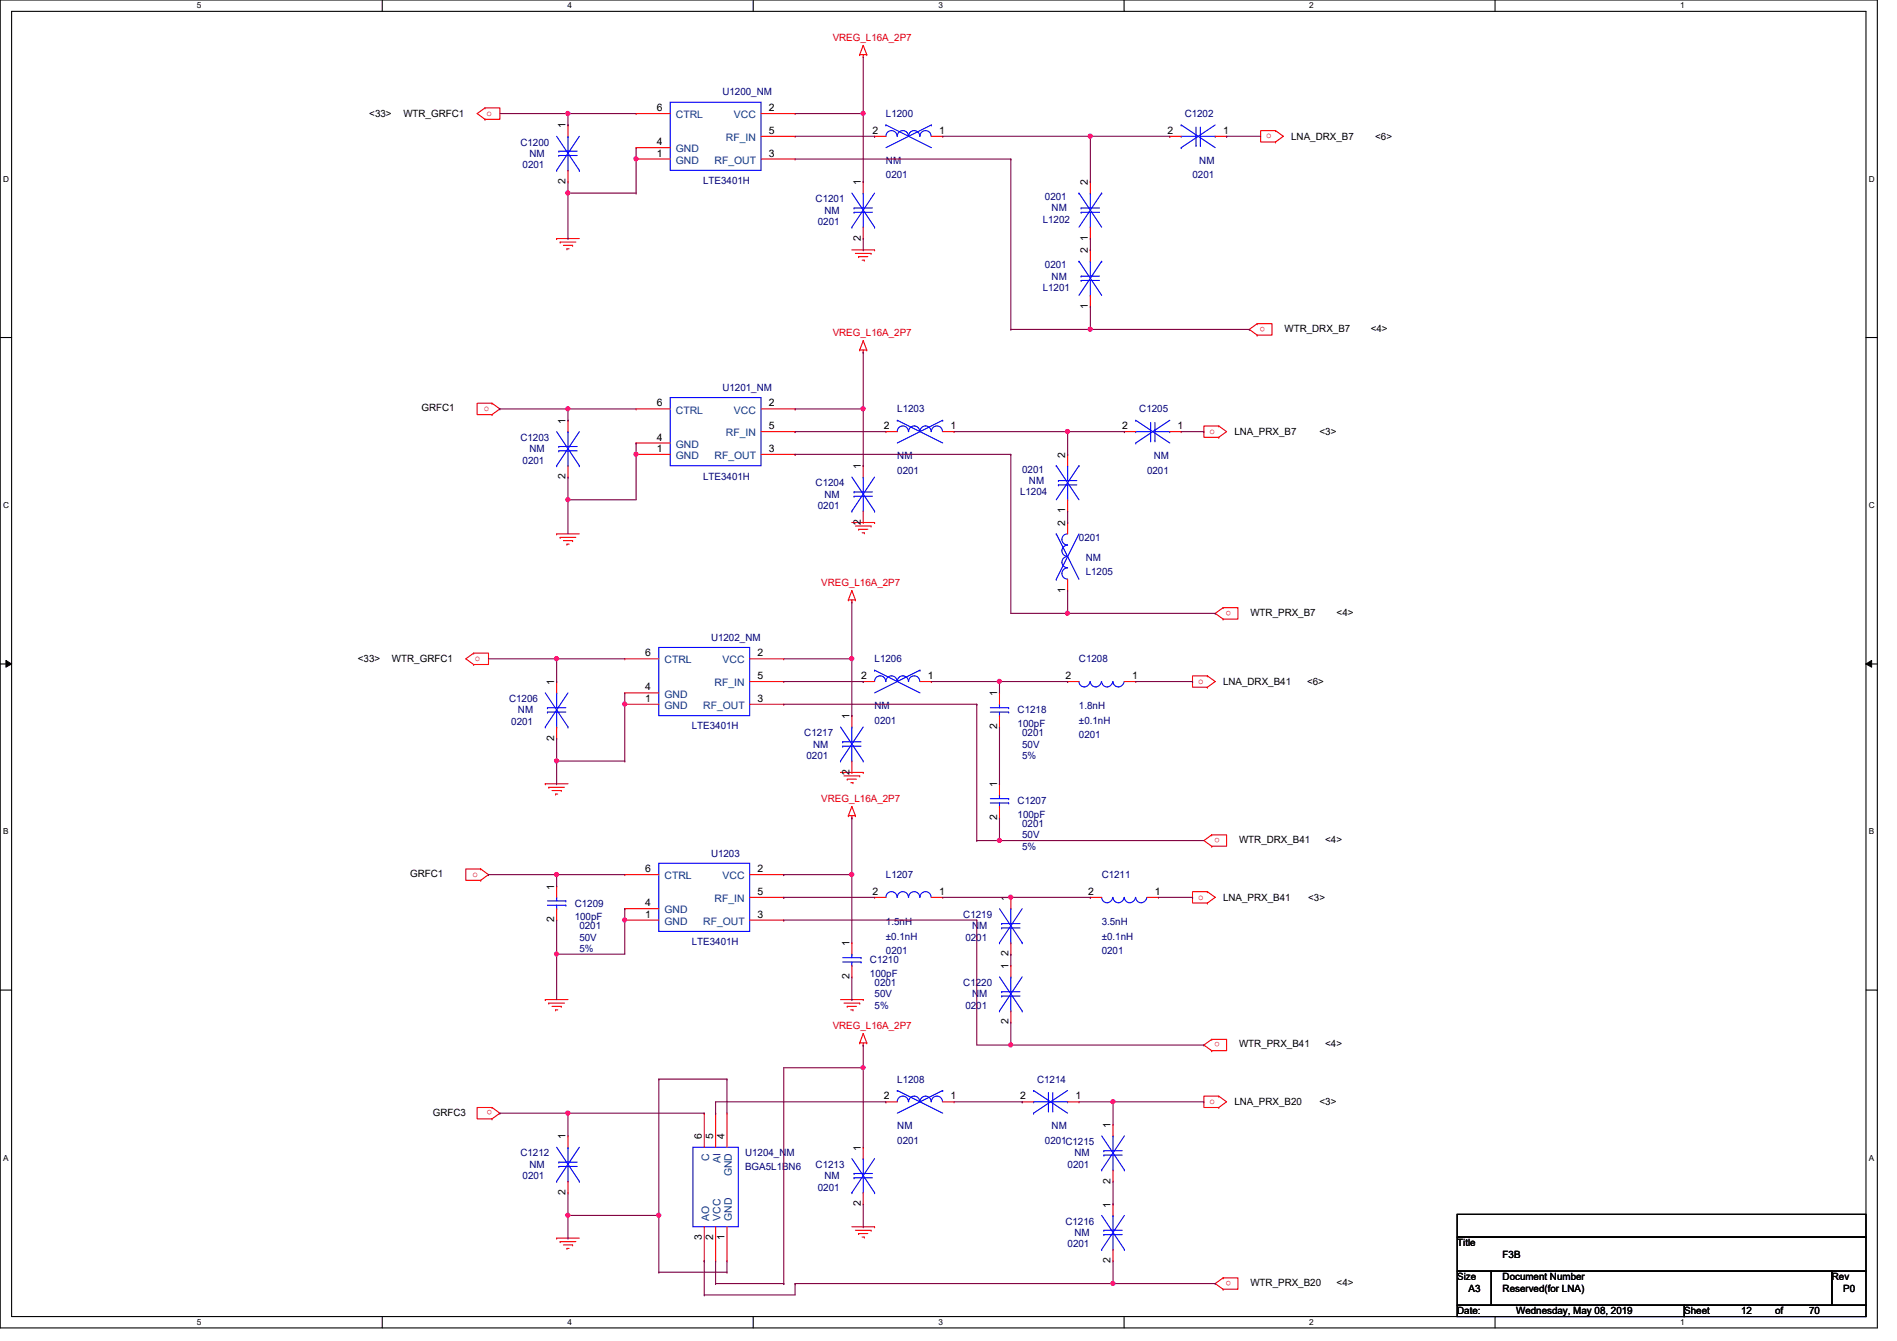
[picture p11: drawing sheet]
<svg xmlns="http://www.w3.org/2000/svg" width="297mm" height="210mm" viewBox="0 0 297 210" stroke-linecap="round" stroke-linejoin="round" font-family="sans-serif">
<path d="M0 0h294v207.9h-294zM1.8 1.8h290.4v204.3h-290.4z" fill="none" stroke="#000" stroke-width=".17"/>
<g fill="#fff">
<path d="M30.8 .2h.7v1.4h-.7z"/>
<path d="M30.8 206.2h.7v1.4h-.7z"/>
</g>
<path d="M59.9 0v1.8M59.9 206.1v1.8" fill="none" stroke="#000" stroke-width=".17"/>
<g fill="#fff">
<path d="M88.9 .2h.6v1.4h-.6z"/>
<path d="M88.9 206.2h.6v1.4h-.6z"/>
</g>
<path d="M117.9 0v1.8M117.9 206.1v1.8" fill="none" stroke="#000" stroke-width=".17"/>
<g fill="#fff">
<path d="M146.9 .2h.7v1.4h-.7z"/>
<path d="M146.9 206.2h.7v1.4h-.7z"/>
</g>
<path d="M176 0v1.8M176 206.1v1.8" fill="none" stroke="#000" stroke-width=".17"/>
<g fill="#fff">
<path d="M205 .2h.7v1.4h-.7z"/>
<path d="M205 206.2h.7v1.4h-.7z"/>
</g>
<path d="M234.1 0v1.8M234.1 206.1v1.8" fill="none" stroke="#000" stroke-width=".17"/>
<g fill="#fff">
<path d="M263.1 .2h.7v1.4h-.7z"/>
<path d="M263.1 206.2h.7v1.4h-.7z"/>
<path d="M.5 27.3h.9v1.4h-.9z"/>
<path d="M292.6 27.3h.9v1.4h-.9z"/>
<path d="M.5 78.4h.9v1.4h-.9z"/>
<path d="M292.6 78.4h.9v1.4h-.9z"/>
</g>
<path d="M0 52.8h1.8M292.2 52.8h1.8" fill="none" stroke="#000" stroke-width=".17"/>
<g fill="#fff">
<path d="M.5 129.5h.8v1.4h-.8z"/>
<path d="M292.6 129.5h.9v1.4h-.9z"/>
</g>
<path d="M0 103.9h1.8M292.2 103.9h1.8" fill="none" stroke="#000" stroke-width=".17"/>
<path d="M.9 103.4l.9 .5-.9 .5zM292.2 103.9l.9-.5v1z" fill="#000"/>
<path d="M.9 103.4l.9 .5-.9 .5zM292.2 103.9l.9-.5v1z" fill="none" stroke="#000" stroke-width=".16"/>
<g fill="#fff">
<path d="M.5 180.5h.8v1.4h-.8z"/>
<path d="M292.6 180.5h.9v1.4h-.9z"/>
</g>
<path d="M0 155h1.8M292.2 155h1.8M228.2 190.1h64v3.5h-64zM228.2 193.6h64v5.4h-64zM228.2 199h5.3v5.3h-5.3zM233.5 199h53.3v5.3h-53.3zM286.8 199h5.4v5.3h-5.4zM228.2 204.3h35.5v1.8h-35.5zM263.7 204.3h28.5v1.8h-28.5z" fill="none" stroke="#000" stroke-width=".17"/>
<g fill="none" stroke="#f00" stroke-width=".17">
<path d="M75.9 16.9h.1M75.9 18.7h.1M75.9 16.9h2.4v1.8h-2.4M75.9 16.9l-1.2 .9 1.2 .9M88.9 19.6h.1M88.9 19.6v1.7M99.6 17.8h.1M99.6 17.8h5.3M119.2 17.8h5.3M124.5 17.8h.1M134.6 8.6h.1M134.6 8.6h1.1"/>
<path d="M135.2 8.9h.1M135.2 7.1h.1M135.2 8.6v.3M135.2 7.1l.5 1.5M135.2 7.1l-.6 1.5M135.7 8.6h.1M87.2 37.3h.1M87.2 37.3h3.5M87.7 37.9h.1M87.7 37.9h2.5M88.2 38.4h1.5M88.8 38.9h.1"/>
<path d="M88.8 38.9h.3M88.9 28.4h.1M88.9 26.7v1.7M89.7 38.4h.1M99.6 24.9h.1M99.6 23.1h.1M99.6 24.9h5.3M99.6 23.1h5.3M119.2 21.3h5.3M119.2 24.9h5.3M124.5 24.9h.1M124.5 21.3h.1"/>
<path d="M133.4 39.1h3.5M133.9 39.7h2.5M135.2 28.4h.1M135.2 37.3h.1M135.2 28.4v1.8M135.2 35.6v1.7M136.4 39.7h.1M136.9 39.1h.1M136.9 21.3h.1M136.9 21.3h1.8M145.8 21.3h1.8M147.6 21.3h.1"/>
<path d="M170.7 37.3h.1M170.7 28.4h.1M170.7 39.1h.1M170.7 28.4v1.8M170.7 35.6v1.7M170.7 39.1v1.8M183.2 21.3h.1M183.2 21.3h1.8M190.3 21.3h1.8M192.1 21.3h.1M199.7 20.4h.1M199.7 22.2h.1"/>
<path d="M199.7 20.4h-2.3v1.8h2.3M199.7 20.4l1.3 .9-1.3 .9M134.4 40.2h.1M134.4 40.2h1.5M134.6 54.8h.1M134.6 54.8h1.1M135 40.7h.3M135.2 55.1h.1M135.2 53.3h.1M135.2 54.8v.3M135.2 53.3l.5 1.5M135.2 53.3l-.6 1.5"/>
<path d="M135.3 40.7h.1M135.7 54.8h.1M170.7 48h.1M170.7 46.2v1.8M196.8 52.5h.1M196.8 50.7h.1M196.8 50.7h2.4v1.8h-2.4M196.8 50.7l-1.2 .9 1.2 .9M77 63.1h.1M77 64.9h.1M77 63.1h-2.3v1.8h2.3M77 63.1l1.3 .9-1.3 .9"/>
<path d="M88.9 65.8h.1M88.9 74.7h.1M88.9 65.8v1.8M88.9 72.9v1.8M99.6 71.1h.1M99.6 69.3h.1M99.6 64h.1M99.6 71.1h5.3M99.6 64h5.3M99.6 69.3h5.3M119.2 67.6h5.3M119.2 71.1h5.3"/>
<path d="M119.2 64h5.3M124.5 64h.1M124.5 71.1h.1M124.5 67.6h.1M135.2 72.9h.1M135.2 72.9v1.8M138.7 67.6h.1M138.7 67.6h1.8M147.6 67.6h1.8M149.4 67.6h.1M167.2 71.1h.1M167.2 71.1v1.8"/>
<path d="M167.2 78.2v1.8M176.1 67.6h.1M176.1 67.6h1.7M183.2 67.6h1.8M185 67.6h.1M190.8 66.7h.1M190.8 68.5h.1M190.8 66.7h-2.3v1.8h2.3M190.8 66.7l1.3 .9-1.3 .9M87.2 83.6h.1M87.2 83.6h3.5M87.7 84.1h.1"/>
<path d="M87.7 84.1h2.5M88.2 84.6h1.5M88.8 85.2h.1M88.8 85.2h.3M89.7 84.6h.1M132.8 93.9h.1M132.8 93.9h1.1M133.4 94.2h.1M133.4 92.5h.1M133.4 81.8h3.5M133.4 93.9v.3M133.4 92.5l.5 1.4"/>
<path d="M133.4 92.5l-.6 1.4M133.9 93.9h.1M133.9 82.3h2.5M134.4 82.8h.1M134.4 82.8h1.5M135 83.4h.3M135.2 81.8h.1M135.2 80v1.8M135.3 83.4h.1M136.4 82.3h.1M136.9 81.8h.1M167.2 80h.1"/>
<path d="M167.2 92.5h.1M167.2 81.8h.1M167.2 81.8v1.8M167.2 90.7v1.8M191.5 96.9h.1M191.5 95.1h.1M191.5 95.1h2.3v1.8h-2.3M191.5 95.1l-1.2 .9 1.2 .9M74.2 102.2h.1M74.2 104h.1M74.2 102.2h2.3v1.8h-2.3M74.2 102.2l-1.3 .9 1.3 .9"/>
<path d="M87.2 106.7h.1M87.2 115.6h.1M87.2 106.7v1.8M87.2 113.8v1.8M97.8 110.2h.1M97.8 108.5h.1M97.8 103.1h.1M97.8 110.2h5.4M97.8 103.1h5.4M97.8 108.5h5.4M117.4 106.7h5.3M117.4 110.2h5.3"/>
<path d="M117.4 103.1h5.3M122.7 103.1h.1M122.7 110.2h.1M122.7 106.7h.1M133.4 112h.1M133.4 112v1.8M133.4 119.1v1.8M135.2 106.7h.1M135.2 106.7h1.7M144.1 106.7h1.7M145.8 106.7h.1M156.5 108.5h.1"/>
<path d="M156.5 113.8h.1M156.5 108.5v1.7M156.5 112v1.8M167.2 106.7h.1M167.2 106.7h1.7M176.1 106.7h1.7M177.8 106.7h.1M189.1 105.8h.1M189.1 107.6h.1M189.1 105.8h-2.4v1.8h2.4M189.1 105.8l1.2 .9-1.2 .9M75.3 136h.1"/>
<path d="M75.3 137.8h.1M75.3 136h-2.4v1.8h2.4M75.3 136l1.2 .9-1.2 .9M85.4 122.7h.1M85.4 122.7h3.5M85.9 123.2h.1M85.9 123.2h2.5M86.4 123.7h1.5M87 124.3h.1M87 124.3h.3M87.2 138.7h.1M87.2 138.7v1.8"/>
<path d="M87.9 123.7h.1M97.8 136.9h.1M97.8 136.9h5.4M117.4 136.9h5.3M122.7 136.9h.1M131.6 120.9h3.6M132.2 121.5h2.4M132.7 122h.1M132.7 122h1.4M132.8 127.7h.1M132.8 127.7h1.1M133.2 122.5h.4"/>
<path d="M133.4 128h.1M133.4 126.2h.1M133.4 120.9h.1M133.4 127.7v.3M133.4 126.2l.5 1.5M133.4 126.2l-.6 1.5M133.6 122.5h.1M133.9 127.7h.1M134.6 121.5h.1M135.2 120.9h.1M156.5 122.7h.1M156.5 128h.1"/>
<path d="M156.5 122.7v1.8M156.5 126.2v1.8M189.1 139.6h.1M189.1 139.6h-2.4v1.8h2.4M189.1 139.6l1.2 .9-1.2 .9M189.7 132.5h.1M189.7 130.7h.1M189.7 130.7h2.4v1.8h-2.4M189.7 130.7l-1.2 .9 1.2 .9M85.4 156.5h.1M85.4 156.5h3.5M85.9 157h.1"/>
<path d="M85.9 157h2.5M86.4 157.5h1.5M87 158.1h.1M87 158.1h.3M87.2 144h.1M87.2 142.2v1.8M87.9 157.5h.1M97.8 144h.1M97.8 142.2h.1M97.8 144h5.4M97.8 142.2h5.4M117.4 140.5h5.3"/>
<path d="M117.4 144h5.3M122.7 144h.1M122.7 140.5h.1M131.6 156.5h3.6M132.2 157h2.4M132.7 157.5h.1M132.7 157.5h1.4M133.2 158.1h.4M133.4 147.6h.1M133.4 152.9h.1M133.4 147.6v1.8M133.4 151.1v1.8"/>
<path d="M133.6 158.1h.1M134.6 157h.1M135.2 156.5h.1M136.9 140.5h.1M136.9 140.5h1.8M145.8 140.5h1.8M147.6 140.5h.1M158.3 151.1h.1M158.3 140.5h.1M158.3 149.4h.1M158.3 140.5v1.7M158.3 147.6v1.8"/>
<path d="M158.3 151.1v1.8M158.3 158.2v1.8M170.7 140.5h.1M170.7 140.5h1.8M179.6 140.5h1.8M181.4 140.5h.1M189.1 141.4h.1M77 175.1h.1M77 173.4h.1M77 173.4h-2.3v1.7h2.3M77 173.4l1.3 .8-1.3 .9M88.9 177.8h.1"/>
<path d="M88.9 177.8v1.8M110.3 174.2h.1M110.3 174.2v5.4M112.1 174.2h.1M112.1 174.2v5.4M113.8 174.2h.1M113.8 174.2v5.4M134.6 163.2h.1M134.6 163.2h1.1M135.2 163.6h.1M135.2 161.8h.1M135.2 179.6h.1"/>
<path d="M135.2 163.2v.4M135.2 179.6v1.8M135.2 161.8l.5 1.4M135.2 161.8l-.6 1.4M135.7 163.2h.1M138.7 172.5h.1M138.7 172.5h1.8M147.6 172.5h1.8M149.4 172.5h.1M158.3 160h.1M160.1 172.5h.1M160.1 172.5h1.7"/>
<path d="M167.2 172.5h1.7M168.9 172.5h.1M174.3 176h.1M174.3 176v1.8M189.7 164.5h.1M189.7 162.7h.1M189.7 162.7h2.4v1.8h-2.4M189.7 162.7l-1.2 .9 1.2 .9M190.8 171.6h.1M190.8 173.4h.1M190.8 171.6h-2.3v1.8h2.3M190.8 171.6l1.3 .9-1.3 .9"/>
<path d="M87.2 193.8h.1M87.2 193.8h3.5M87.7 194.4h.1M87.7 194.4h2.5M88.2 194.9h1.5M88.8 195.4h.1M88.8 195.4h.3M88.9 186.7h.1M88.9 184.9v1.8M89.7 194.9h.1M110.3 197.4h.1M110.3 192v5.4"/>
<path d="M112.1 197.4h.1M112.1 192v5.4M113.8 197.4h.1M113.8 192v5.4M133.4 192h3.5M133.9 192.6h2.5M134.4 193.1h.1M134.4 193.1h1.5M135 193.6h.3M135.2 188.5h.1M135.2 186.7v1.8M135.3 193.6h.1"/>
<path d="M136.4 192.6h.1M136.9 192h.1M174.3 188.5h.1M174.3 197.4h.1M174.3 184.9h.1M174.3 183.1v1.8M174.3 188.5v1.7M174.3 195.6v1.8M191.5 201.8h.1M191.5 200h.1M191.5 200h2.3v1.8h-2.3M191.5 200l-1.2 .9 1.2 .9"/>
</g>
<g fill="none" stroke="#00f" stroke-width=".17">
<path d="M104.9 16h14.3v10.7h-14.3zM138.7 19.6h.1M138.7 19.6l7.1 3.5M145.8 19.6h.1M145.8 19.6l-7.1 3.5M185 19.6h.1M185 19.6l5.3 3.5M187.3 19.9v2.9M188 19.9v2.9M190.3 19.6l-5.3 3.5M87.2 26.7h.1M87.2 21.3l3.5 5.4"/>
<path d="M87.5 23.7h.1M87.5 24.3h.1M87.5 23.7h2.9M87.5 24.3h2.9M88.9 21.3h.1M88.9 26.7h.1M88.9 21.3v2.4M88.9 24.3v2.4M90.7 26.7h.1M90.7 21.3l-3.5 5.4M133.4 35.6h.1M133.4 30.2l3.5 5.4"/>
<path d="M133.7 32.6h.1M133.7 33.2h.1M133.7 32.6h2.9M133.7 33.2h2.9M135.2 30.2h.1M135.2 35.6h.1M135.2 30.2v2.4M135.2 33.2v2.4M136.9 35.6h.1M136.9 30.2l-3.5 5.4M138.7 21.3a.87 .87 0 0 1 .9-.9 .87 .87 0 0 1 .9 .9M140.5 21.3a.87 .87 0 0 1 .9-.9 .87 .87 0 0 1 .8 .9"/>
<path d="M142.3 21.3a.87 .87 0 0 1 .8-.9 .87 .87 0 0 1 .9 .9M144.1 21.3a.87 .87 0 0 1 .8-.9 .87 .87 0 0 1 .9 .9M168.9 30.2h.1M168.9 30.2l3.6 5.4M169.3 33.2h.1M169.3 32.6h.1M169.3 32.6h2.9M169.3 33.2h2.9M170.7 35.6h.1M170.7 30.2h.1M170.7 30.2v2.4M170.7 33.2v2.4"/>
<path d="M172.5 30.2h.1M172.5 30.2l-3.6 5.4M185 21.3h.1M185 23.1h.1M185 21.3h2.3M187.3 22.8h.1M188 22.8h.1M188 21.3h2.3M190.3 21.3h.1M168.9 40.9h.1M168.9 40.9l3.6 5.3M169.3 43.9h.1"/>
<path d="M169.3 43.2h.1M169.3 43.9h2.9M169.3 43.2h2.9M170.7 46.2h.1M170.7 40.9h.1M170.7 40.9v2.3M170.7 43.9v2.3M172.5 40.9h.1M172.5 40.9l-3.6 5.3M87.2 72.9h.1M87.2 67.6l3.5 5.3M87.5 69.9h.1"/>
<path d="M87.5 70.6h.1M87.5 69.9h2.9M87.5 70.6h2.9M88.9 67.6h.1M88.9 72.9h.1M88.9 67.6v2.3M88.9 70.6v2.3M90.7 72.9h.1M90.7 67.6l-3.5 5.3M104.9 62.2h14.3v10.7h-14.3zM133.4 74.7l3.5 5.3M133.7 77h.1"/>
<path d="M133.7 77.7h.1M133.7 77h2.9M133.7 77.7h2.9M135.2 74.7h.1M135.2 74.7v2.3M135.2 77.7v2.3M136.9 74.7l-3.5 5.3M140.5 67.6a.87 .87 0 0 1 .9-.9 .87 .87 0 0 1 .8 .9M140.5 65.8h.1M140.5 65.8l7.1 3.5M142.3 67.6a.87 .87 0 0 1 .8-.9 .87 .87 0 0 1 .9 .9M144.1 67.6a.87 .87 0 0 1 .8-.9 .87 .87 0 0 1 .9 .9"/>
<path d="M145.8 67.6a.87 .87 0 0 1 .9-.9 .87 .87 0 0 1 .9 .9M147.6 65.8h.1M147.6 65.8l-7.1 3.5M165.4 72.9h.1M165.4 72.9l3.5 5.3M165.7 75.9h.1M165.7 75.2h.1M165.7 75.9h2.9M165.7 75.2h2.9M167.2 78.2h.1M167.2 72.9h.1M167.2 72.9v2.3"/>
<path d="M167.2 75.9v2.3M168.9 72.9h.1M168.9 72.9l-3.5 5.3M177.8 67.6h.1M177.8 65.8h.1M177.8 69.3h.1M177.8 67.6h2.4M177.8 65.8l5.4 3.5M180.2 69h.1M180.2 66.1v2.9M180.8 69h.1M180.8 66.1v2.9"/>
<path d="M180.8 67.6h2.4M183.2 67.6h.1M183.2 65.8l-5.4 3.5M133.4 80h.1M135.2 80h.1M136.9 80h.1M165.4 90.7h.1M165.4 83.6h.1M165.4 83.6l3.5 7.1M167.2 88.9a.87 .87 0 0 0-.9 .9 .87 .87 0 0 0 .9 .8M167.2 87.1a.87 .87 0 0 0-.9 .9 .87 .87 0 0 0 .9 .9M167.2 85.3a.87 .87 0 0 0-.9 .9 .87 .87 0 0 0 .9 .9"/>
<path d="M167.2 83.6a.87 .87 0 0 0-.9 .8 .87 .87 0 0 0 .9 .9M168.9 83.6l-3.5 7.1M85.4 113.8h.1M85.4 108.5l3.5 5.3M85.7 110.8h.1M85.7 111.5h.1M85.7 110.8h2.9M85.7 111.5h2.9M87.2 108.5h.1M87.2 113.8h.1M87.2 108.5v2.3M87.2 111.5v2.3"/>
<path d="M88.9 113.8h.1M88.9 108.5l-3.5 5.3M103.2 101.3h14.2v10.7h-14.2zM131.6 119.1h.1M131.6 113.8l3.6 5.3M131.9 116.1h.1M131.9 116.8h.1M131.9 116.1h2.9M131.9 116.8h2.9M133.4 113.8h.1M133.4 119.1h.1M133.4 113.8v2.3"/>
<path d="M133.4 116.8v2.3M135.2 119.1h.1M135.2 113.8l-3.6 5.3M136.9 106.7a.87 .87 0 0 1 .9-.9 .87 .87 0 0 1 .9 .9M136.9 104.9h.1M136.9 104.9l7.2 3.6M138.7 106.7a.87 .87 0 0 1 .9-.9 .87 .87 0 0 1 .9 .9M140.5 106.7a.87 .87 0 0 1 .9-.9 .87 .87 0 0 1 .8 .9M142.3 106.7a.87 .87 0 0 1 .8-.9 .87 .87 0 0 1 .9 .9M144.1 104.9h.1M144.1 104.9l-7.2 3.6M155.1 110.8h2.8"/>
<path d="M155.1 111.5h2.8M156.5 110.2h.1M156.5 112h.1M156.5 110.2v.6M156.5 111.5v.5M157.9 110.8h.1M157.9 111.5h.1M168.9 106.7a.87 .87 0 0 0 .9 .8 .87 .87 0 0 0 .9-.8M170.7 106.7a.87 .87 0 0 0 .9 .8 .87 .87 0 0 0 .9-.8M172.5 106.7a.87 .87 0 0 0 .9 .8 .87 .87 0 0 0 .8-.8M174.3 106.7a.87 .87 0 0 0 .9 .8 .87 .87 0 0 0 .8-.8M103.2 135.1h14.2v10.7h-14.2z"/>
<path d="M155.1 125h2.8M155.1 125.7h2.8M156.5 124.5h.1M156.5 126.2h.1M156.5 124.5v.5M156.5 125.7v.5M157.9 125h.1M157.9 125.7h.1M85.7 141h2.9M85.7 141.7h2.9M87.2 140.5h.1M87.2 142.2h.1"/>
<path d="M87.2 140.5v.5M87.2 141.7v.5M88.6 141h.1M88.6 141.7h.1M131.9 149.9h2.9M131.9 150.6h2.9M133.4 149.4h.1M133.4 151.1h.1M133.4 149.4v.5M133.4 150.6v.5M134.8 149.9h.1M134.8 150.6h.1"/>
<path d="M138.7 140.5a.87 .87 0 0 1 .9-.9 .87 .87 0 0 1 .9 .9M140.5 140.5a.87 .87 0 0 1 .9-.9 .87 .87 0 0 1 .8 .9M142.3 140.5a.87 .87 0 0 1 .8-.9 .87 .87 0 0 1 .9 .9M144.1 140.5a.87 .87 0 0 1 .8-.9 .87 .87 0 0 1 .9 .9M156.5 158.2h.1M156.5 147.6h.1M156.5 152.9l3.6 5.3M156.5 142.2l3.6 5.4M156.8 155.2h.1M156.8 155.9h.1M156.8 144.6h.1M156.8 145.2h.1"/>
<path d="M156.8 155.2h2.9M156.8 155.9h2.9M156.8 144.6h2.9M156.8 145.2h2.9M158.3 152.9h.1M158.3 158.2h.1M158.3 142.2h.1M158.3 147.6h.1M158.3 142.2v2.4M158.3 145.2v2.4M158.3 152.9v2.3M158.3 155.9v2.3"/>
<path d="M160.1 158.2h.1M160.1 147.6h.1M160.1 152.9l-3.6 5.3M160.1 142.2l-3.6 5.4M172.5 140.5a.87 .87 0 0 0 .9 .8 .87 .87 0 0 0 .8-.8M174.3 140.5a.87 .87 0 0 0 .9 .8 .87 .87 0 0 0 .8-.8M176.1 140.5a.87 .87 0 0 0 .8 .8 .87 .87 0 0 0 .9-.8M177.8 140.5a.87 .87 0 0 0 .9 .8 .87 .87 0 0 0 .9-.8M87.2 179.6l3.5 5.3M88.9 179.6h.1M88.9 179.6v2.3M90.7 179.6l-3.5 5.3"/>
<path d="M108.5 179.6h7.1v12.4h-7.1zM140.5 172.5a.87 .87 0 0 1 .9-.9 .87 .87 0 0 1 .8 .9M140.5 170.7h.1M140.5 170.7l7.1 3.5M142.3 172.5a.87 .87 0 0 1 .8-.9 .87 .87 0 0 1 .9 .9M144.1 172.5a.87 .87 0 0 1 .8-.9 .87 .87 0 0 1 .9 .9M145.8 172.5a.87 .87 0 0 1 .9-.9 .87 .87 0 0 1 .9 .9M147.6 170.7h.1M147.6 170.7l-7.1 3.5M161.8 172.5h.1M161.8 170.7h.1M161.8 174.2h.1"/>
<path d="M161.8 172.5h2.4M161.8 170.7l5.4 3.5M164.2 173.9h.1M164.2 171v2.9M164.8 173.9h.1M164.8 171v2.9M164.8 172.5h2.4M167.2 172.5h.1M167.2 170.7l-5.4 3.5M172.5 177.8l3.6 5.3M174.3 177.8h.1M174.3 177.8v2.3"/>
<path d="M176.1 177.8l-3.6 5.3M87.2 184.9h.1M87.5 181.9h.1M87.5 182.6h.1M87.5 181.9h2.9M87.5 182.6h2.9M88.9 184.9h.1M88.9 182.6v2.3M90.7 184.9h.1M133.4 186.7h.1M133.4 181.4l3.5 5.3M133.7 183.7h.1"/>
<path d="M133.7 184.4h.1M133.7 183.7h2.9M133.7 184.4h2.9M135.2 181.4h.1M135.2 186.7h.1M135.2 181.4v2.3M135.2 184.4v2.3M136.9 186.7h.1M136.9 181.4l-3.5 5.3M172.5 195.6h.1M172.5 183.1h.1M172.5 190.2l3.6 5.4"/>
<path d="M172.8 192.6h.1M172.8 193.3h.1M172.8 180.1h.1M172.8 180.8h.1M172.8 192.6h2.9M172.8 193.3h2.9M172.8 180.1h2.9M172.8 180.8h2.9M174.3 190.2h.1M174.3 195.6h.1M174.3 183.1h.1M174.3 180.8v2.3"/>
<path d="M174.3 190.2v2.4M174.3 193.3v2.3M176.1 195.6h.1M176.1 183.1h.1M176.1 190.2l-3.6 5.4"/>
</g>
<path d="M167.2 96h.1M167.2 92.5v3.5M167.2 96h23.1M190.3 96h.1" fill="none" stroke="#800040" stroke-width=".17"/>
<circle cx="167.1" cy="96" r=".32" fill="#f0f"/>
<circle cx="167.1" cy="96" r=".32" fill="none" stroke="#f0f" stroke-width=".17"/>
<path d="M147.6 21.3h23.1M170.7 21.3h.1M192.1 21.3h.1M192.1 21.3h5.3M167.2 71.1h.1M176.1 67.6h.1M176.1 67.6h-8.9v3.5" fill="none" stroke="#800040" stroke-width=".17"/>
<circle cx="170.7" cy="21.3" r=".32" fill="#f0f"/>
<circle cx="170.7" cy="21.3" r=".32" fill="none" stroke="#f0f" stroke-width=".17"/>
<g fill="none" stroke="#800040" stroke-width=".17">
<path d="M103.2 168.9h.1M103.2 168.9h10.6M103.2 168.9v21.3M112.1 174.2h.1M112.1 172.5v1.7M113.8 168.9h.1M113.8 168.9v5.3M122.7 167.1v33.8M103.2 190.2h.1M110.3 197.4h.1M110.3 197.4v5.3M112.1 197.4v3.5"/>
<path d="M110.3 202.7h.1M112.1 200.9h.1M112.1 200.9h10.6M122.7 200.9h.1M124.5 200.9h.1M124.5 200.9v1.8h-14.2"/>
</g>
<circle cx="103.1" cy="190.2" r=".32" fill="#f0f"/>
<circle cx="103.1" cy="190.2" r=".32" fill="none" stroke="#f0f" stroke-width=".17"/>
<path d="M122.7 167.1h12.5M135.2 163.6h.1M135.2 167.1h.1M135.2 163.6v16M103.2 199.1h.1M103.2 190.2h.1M103.2 199.1h10.6M103.2 190.2v8.9M113.8 199.1h.1M113.8 197.4v1.7" fill="none" stroke="#800040" stroke-width=".17"/>
<circle cx="135.1" cy="167.1" r=".32" fill="#f0f"/>
<circle cx="135.1" cy="167.1" r=".32" fill="none" stroke="#f0f" stroke-width=".17"/>
<path d="M112.1 172.5h26.6M138.7 172.5h.1M149.4 172.5h10.7M160.1 172.5h.1M168.9 172.5h5.4M174.3 172.5h.1M124.5 200.9h49.8M174.3 200.9h.1" fill="none" stroke="#800040" stroke-width=".17"/>
<circle cx="174.3" cy="200.9" r=".32" fill="#f0f"/>
<circle cx="174.3" cy="200.9" r=".32" fill="none" stroke="#f0f" stroke-width=".17"/>
<path d="M78.3 174.2h.1M78.3 174.2h32M88.9 174.2h.1M88.9 174.2v3.6M110.3 174.2h.1" fill="none" stroke="#800040" stroke-width=".17"/>
<circle cx="88.9" cy="174.2" r=".32" fill="#f0f"/>
<circle cx="88.9" cy="174.2" r=".32" fill="none" stroke="#f0f" stroke-width=".17"/>
<path d="M88.9 190.2h.1M88.9 190.2h14.3" fill="none" stroke="#800040" stroke-width=".17"/>
<circle cx="88.9" cy="190.2" r=".32" fill="#f0f"/>
<circle cx="88.9" cy="190.2" r=".32" fill="none" stroke="#f0f" stroke-width=".17"/>
<path d="M174.3 172.5h.1M174.3 172.5v3.5M174.3 172.5h14.2M188.5 172.5h.1M88.9 190.2h.1M88.9 186.7v3.5" fill="none" stroke="#800040" stroke-width=".17"/>
<circle cx="174.3" cy="172.4" r=".32" fill="#f0f"/>
<circle cx="174.3" cy="172.4" r=".32" fill="none" stroke="#f0f" stroke-width=".17"/>
<path d="M124.5 17.8h10.7M135.2 17.8h.1M135.2 17.8v10.6M135.2 28.4h.1M174.3 200.9h16M190.3 200.9h.1" fill="none" stroke="#800040" stroke-width=".17"/>
<circle cx="135.1" cy="17.8" r=".32" fill="#f0f"/>
<circle cx="135.1" cy="17.8" r=".32" fill="none" stroke="#f0f" stroke-width=".17"/>
<path d="M78.3 17.8h21.3M88.9 19.6h.1M88.9 17.8h.1M88.9 17.8v1.8M135.2 17.8h.1M135.2 8.9v8.9M124.5 21.3h12.4M124.5 24.9h33.8M136.9 21.3h.1M158.3 24.9h.1M158.3 24.9v26.7M158.3 51.6h.1" fill="none" stroke="#800040" stroke-width=".17"/>
<circle cx="88.9" cy="17.8" r=".32" fill="#f0f"/>
<circle cx="88.9" cy="17.8" r=".32" fill="none" stroke="#f0f" stroke-width=".17"/>
<path d="M99.6 24.9h.1M99.6 30.2h.1M99.6 23.1v7.1" fill="none" stroke="#800040" stroke-width=".17"/>
<circle cx="99.6" cy="24.9" r=".32" fill="#f0f"/>
<circle cx="99.6" cy="24.9" r=".32" fill="none" stroke="#f0f" stroke-width=".17"/>
<path d="M88.9 30.2h.1M88.9 30.2h10.7" fill="none" stroke="#800040" stroke-width=".17"/>
<circle cx="88.9" cy="30.2" r=".32" fill="#f0f"/>
<circle cx="88.9" cy="30.2" r=".32" fill="none" stroke="#f0f" stroke-width=".17"/>
<path d="M88.9 37.3h.1M88.9 30.2v7.1M135.2 55.1h.1M135.2 55.1v8.9h-10.7M124.5 64h.1" fill="none" stroke="#800040" stroke-width=".17"/>
<circle cx="135.1" cy="64" r=".32" fill="#f0f"/>
<circle cx="135.1" cy="64" r=".32" fill="none" stroke="#f0f" stroke-width=".17"/>
<path d="M135.2 72.9h.1M135.2 64v8.9M149.4 67.6h17.8M167.2 67.6h.1" fill="none" stroke="#800040" stroke-width=".17"/>
<circle cx="167.1" cy="67.5" r=".32" fill="#f0f"/>
<circle cx="167.1" cy="67.5" r=".32" fill="none" stroke="#f0f" stroke-width=".17"/>
<path d="M78.3 64h.1M78.3 64h21.3M88.9 65.8h.1M88.9 64h.1M88.9 64v1.8M124.5 67.6h.1M124.5 71.1h.1M124.5 67.6h14.2M124.5 71.1h33.8M158.3 71.1h.1M158.3 71.1v24.9h8.9M167.2 96h.1" fill="none" stroke="#800040" stroke-width=".17"/>
<circle cx="88.9" cy="64" r=".32" fill="#f0f"/>
<circle cx="88.9" cy="64" r=".32" fill="none" stroke="#f0f" stroke-width=".17"/>
<path d="M99.6 69.3h.1M99.6 71.1h.1M99.6 69.3v8.9" fill="none" stroke="#800040" stroke-width=".17"/>
<circle cx="99.6" cy="71.1" r=".32" fill="#f0f"/>
<circle cx="99.6" cy="71.1" r=".32" fill="none" stroke="#f0f" stroke-width=".17"/>
<path d="M88.9 78.2h.1M88.9 78.2h10.7M88.9 78.2v5.4" fill="none" stroke="#800040" stroke-width=".17"/>
<circle cx="88.9" cy="78.2" r=".32" fill="#f0f"/>
<circle cx="88.9" cy="78.2" r=".32" fill="none" stroke="#f0f" stroke-width=".17"/>
<path d="M133.4 94.2v8.9M122.7 103.1h10.7M133.4 103.1h.1M145.8 106.7h10.7M156.5 106.7h.1" fill="none" stroke="#800040" stroke-width=".17"/>
<circle cx="156.5" cy="106.7" r=".32" fill="#f0f"/>
<circle cx="156.5" cy="106.7" r=".32" fill="none" stroke="#f0f" stroke-width=".17"/>
<path d="M87.2 106.7h.1M87.2 103.1v3.6M122.7 106.7h12.5M122.7 110.2h30.2M135.2 106.7h.1M152.9 110.2h.1M152.9 110.2v21.4M152.9 131.6h.1M152.9 131.6h3.6" fill="none" stroke="#800040" stroke-width=".17"/>
<circle cx="87.1" cy="103.1" r=".32" fill="#f0f"/>
<circle cx="87.1" cy="103.1" r=".32" fill="none" stroke="#f0f" stroke-width=".17"/>
<path d="M76.5 103.1h21.3M87.2 103.1h.1M97.8 110.2h.1M97.8 119.1h.1M97.8 108.5v10.6" fill="none" stroke="#800040" stroke-width=".17"/>
<circle cx="97.8" cy="110.2" r=".32" fill="#f0f"/>
<circle cx="97.8" cy="110.2" r=".32" fill="none" stroke="#f0f" stroke-width=".17"/>
<path d="M87.2 119.1h.1M87.2 119.1h10.6" fill="none" stroke="#800040" stroke-width=".17"/>
<circle cx="87.1" cy="119.1" r=".32" fill="#f0f"/>
<circle cx="87.1" cy="119.1" r=".32" fill="none" stroke="#f0f" stroke-width=".17"/>
<path d="M87.2 119.1h.1M87.2 115.6v3.5M133.4 128h.1M133.4 128v8.9" fill="none" stroke="#800040" stroke-width=".17"/>
<circle cx="133.4" cy="136.9" r=".32" fill="#f0f"/>
<circle cx="133.4" cy="136.9" r=".32" fill="none" stroke="#f0f" stroke-width=".17"/>
<path d="M122.7 136.9h.1M122.7 136.9h10.7M133.4 136.9h.1M133.4 136.9v10.7M147.6 140.5h10.7M158.3 140.5h.1" fill="none" stroke="#800040" stroke-width=".17"/>
<circle cx="158.3" cy="140.4" r=".32" fill="#f0f"/>
<circle cx="158.3" cy="140.4" r=".32" fill="none" stroke="#f0f" stroke-width=".17"/>
<path d="M76.5 136.9h.1M76.5 136.9h21.3M87.2 138.7h.1M87.2 136.9h.1M87.2 136.9v1.8M122.7 140.5h.1M122.7 144h.1M122.7 140.5h14.2M122.7 144h30.2M152.9 144h.1M152.9 144v19.6h5.4M158.3 163.6h.1" fill="none" stroke="#800040" stroke-width=".17"/>
<circle cx="87.1" cy="136.9" r=".32" fill="#f0f"/>
<circle cx="87.1" cy="136.9" r=".32" fill="none" stroke="#f0f" stroke-width=".17"/>
<path d="M97.8 142.2h.1M97.8 144h.1M97.8 142.2v7.2" fill="none" stroke="#800040" stroke-width=".17"/>
<circle cx="97.8" cy="144" r=".32" fill="#f0f"/>
<circle cx="97.8" cy="144" r=".32" fill="none" stroke="#f0f" stroke-width=".17"/>
<path d="M133.4 112h.1M133.4 103.1v8.9M87.2 149.4h.1M87.2 149.4h10.6M87.2 149.4v7.1" fill="none" stroke="#800040" stroke-width=".17"/>
<circle cx="133.4" cy="103.1" r=".32" fill="#f0f"/>
<circle cx="133.4" cy="103.1" r=".32" fill="none" stroke="#f0f" stroke-width=".17"/>
<path d="M158.3 51.6h12.4M170.7 51.6h.1M156.5 106.7h.1M156.5 106.7v1.8M156.5 113.8v8.9M156.5 106.7h10.7M167.2 106.7h.1M156.5 122.7h.1M156.5 131.6h.1M156.5 128v3.6M156.5 131.6h32" fill="none" stroke="#800040" stroke-width=".17"/>
<circle cx="156.5" cy="131.5" r=".32" fill="#f0f"/>
<circle cx="156.5" cy="131.5" r=".32" fill="none" stroke="#f0f" stroke-width=".17"/>
<path d="M170.7 28.4h.1M183.2 21.3h.1M183.2 21.3h-12.5v7.1M170.7 51.6h.1M170.7 48v3.6M170.7 51.6h24.9M195.6 51.6h.1" fill="none" stroke="#800040" stroke-width=".17"/>
<circle cx="170.7" cy="51.5" r=".32" fill="#f0f"/>
<circle cx="170.7" cy="51.5" r=".32" fill="none" stroke="#f0f" stroke-width=".17"/>
<path d="M158.3 163.6h.1M158.3 160v3.6M158.3 163.6h30.2M188.5 163.6h.1" fill="none" stroke="#800040" stroke-width=".17"/>
<circle cx="158.3" cy="163.5" r=".32" fill="#f0f"/>
<circle cx="158.3" cy="163.5" r=".32" fill="none" stroke="#f0f" stroke-width=".17"/>
<path d="M87.2 149.4h.1M87.2 144v5.4M88.9 193.8h.1M88.9 190.2v3.6M135.2 192h.1M135.2 188.5v3.5" fill="none" stroke="#800040" stroke-width=".17"/>
<circle cx="87.1" cy="149.3" r=".32" fill="#f0f"/>
<circle cx="87.1" cy="149.3" r=".32" fill="none" stroke="#f0f" stroke-width=".17"/>
<g fill="none" stroke="#800040" stroke-width=".17">
<path d="M88.9 30.2h.1M88.9 28.4v1.8M135.2 39.1h.1M135.2 37.3v1.8M170.7 39.1h.1M170.7 37.3v1.8M88.9 78.2h.1M88.9 74.7v3.5M185 67.6h3.5M188.5 67.6h.1M167.2 81.8h.1M167.2 80v1.8"/>
<path d="M87.2 119.1v3.6M177.8 106.7h8.9M186.7 106.7h.1M87.2 122.7h.1M133.4 156.5h.1M133.4 152.9v3.6M158.3 149.4h.1M158.3 140.5h12.4M158.3 149.4v1.7M170.7 140.5h.1M181.4 140.5h5.3M186.7 140.5h.1"/>
<path d="M174.3 188.5h.1M174.3 184.9v3.6M174.3 197.4v3.5M174.3 200.9h.1"/>
</g>
<circle cx="167.1" cy="96" r=".32" fill="#f0f"/>
<circle cx="167.1" cy="96" r=".32" fill="none" stroke="#f0f" stroke-width=".17"/>
<circle cx="170.7" cy="21.3" r=".32" fill="#f0f"/>
<circle cx="170.7" cy="21.3" r=".32" fill="none" stroke="#f0f" stroke-width=".17"/>
<circle cx="103.1" cy="190.2" r=".32" fill="#f0f"/>
<circle cx="103.1" cy="190.2" r=".32" fill="none" stroke="#f0f" stroke-width=".17"/>
<circle cx="135.1" cy="167.1" r=".32" fill="#f0f"/>
<circle cx="135.1" cy="167.1" r=".32" fill="none" stroke="#f0f" stroke-width=".17"/>
<circle cx="174.3" cy="200.9" r=".32" fill="#f0f"/>
<circle cx="174.3" cy="200.9" r=".32" fill="none" stroke="#f0f" stroke-width=".17"/>
<circle cx="88.9" cy="174.2" r=".32" fill="#f0f"/>
<circle cx="88.9" cy="174.2" r=".32" fill="none" stroke="#f0f" stroke-width=".17"/>
<circle cx="88.9" cy="190.2" r=".32" fill="#f0f"/>
<circle cx="88.9" cy="190.2" r=".32" fill="none" stroke="#f0f" stroke-width=".17"/>
<circle cx="174.3" cy="172.4" r=".32" fill="#f0f"/>
<circle cx="174.3" cy="172.4" r=".32" fill="none" stroke="#f0f" stroke-width=".17"/>
<circle cx="135.1" cy="17.8" r=".32" fill="#f0f"/>
<circle cx="135.1" cy="17.8" r=".32" fill="none" stroke="#f0f" stroke-width=".17"/>
<circle cx="88.9" cy="17.8" r=".32" fill="#f0f"/>
<circle cx="88.9" cy="17.8" r=".32" fill="none" stroke="#f0f" stroke-width=".17"/>
<circle cx="99.6" cy="24.9" r=".32" fill="#f0f"/>
<circle cx="99.6" cy="24.9" r=".32" fill="none" stroke="#f0f" stroke-width=".17"/>
<circle cx="88.9" cy="30.2" r=".32" fill="#f0f"/>
<circle cx="88.9" cy="30.2" r=".32" fill="none" stroke="#f0f" stroke-width=".17"/>
<circle cx="135.1" cy="64" r=".32" fill="#f0f"/>
<circle cx="135.1" cy="64" r=".32" fill="none" stroke="#f0f" stroke-width=".17"/>
<circle cx="167.1" cy="67.5" r=".32" fill="#f0f"/>
<circle cx="167.1" cy="67.5" r=".32" fill="none" stroke="#f0f" stroke-width=".17"/>
<circle cx="88.9" cy="64" r=".32" fill="#f0f"/>
<circle cx="88.9" cy="64" r=".32" fill="none" stroke="#f0f" stroke-width=".17"/>
<circle cx="99.6" cy="71.1" r=".32" fill="#f0f"/>
<circle cx="99.6" cy="71.1" r=".32" fill="none" stroke="#f0f" stroke-width=".17"/>
<circle cx="88.9" cy="78.2" r=".32" fill="#f0f"/>
<circle cx="88.9" cy="78.2" r=".32" fill="none" stroke="#f0f" stroke-width=".17"/>
<circle cx="156.5" cy="106.7" r=".32" fill="#f0f"/>
<circle cx="156.5" cy="106.7" r=".32" fill="none" stroke="#f0f" stroke-width=".17"/>
<circle cx="87.1" cy="103.1" r=".32" fill="#f0f"/>
<circle cx="87.1" cy="103.1" r=".32" fill="none" stroke="#f0f" stroke-width=".17"/>
<circle cx="97.8" cy="110.2" r=".32" fill="#f0f"/>
<circle cx="97.8" cy="110.2" r=".32" fill="none" stroke="#f0f" stroke-width=".17"/>
<circle cx="87.1" cy="119.1" r=".32" fill="#f0f"/>
<circle cx="87.1" cy="119.1" r=".32" fill="none" stroke="#f0f" stroke-width=".17"/>
<circle cx="133.4" cy="136.9" r=".32" fill="#f0f"/>
<circle cx="133.4" cy="136.9" r=".32" fill="none" stroke="#f0f" stroke-width=".17"/>
<circle cx="158.3" cy="140.4" r=".32" fill="#f0f"/>
<circle cx="158.3" cy="140.4" r=".32" fill="none" stroke="#f0f" stroke-width=".17"/>
<circle cx="87.1" cy="136.9" r=".32" fill="#f0f"/>
<circle cx="87.1" cy="136.9" r=".32" fill="none" stroke="#f0f" stroke-width=".17"/>
<circle cx="97.8" cy="144" r=".32" fill="#f0f"/>
<circle cx="97.8" cy="144" r=".32" fill="none" stroke="#f0f" stroke-width=".17"/>
<circle cx="133.4" cy="103.1" r=".32" fill="#f0f"/>
<circle cx="133.4" cy="103.1" r=".32" fill="none" stroke="#f0f" stroke-width=".17"/>
<circle cx="156.5" cy="131.5" r=".32" fill="#f0f"/>
<circle cx="156.5" cy="131.5" r=".32" fill="none" stroke="#f0f" stroke-width=".17"/>
<circle cx="170.7" cy="51.5" r=".32" fill="#f0f"/>
<circle cx="170.7" cy="51.5" r=".32" fill="none" stroke="#f0f" stroke-width=".17"/>
<circle cx="158.3" cy="163.5" r=".32" fill="#f0f"/>
<circle cx="158.3" cy="163.5" r=".32" fill="none" stroke="#f0f" stroke-width=".17"/>
<circle cx="87.1" cy="149.3" r=".32" fill="#f0f"/>
<circle cx="87.1" cy="149.3" r=".32" fill="none" stroke="#f0f" stroke-width=".17"/>
<g font-size="1.6" fill="#f00">
<text x="130.4" y="6.4">VREG_L16A_2P7</text>
<text x="76.2" y="18.1">o</text>
<text x="198.3" y="21.7">o</text>
<text x="130.4" y="52.7">VREG_L16A_2P7</text>
<text x="198.1" y="51.1" transform="rotate(180 198.1 51.1)">o</text>
<text x="75.8" y="64.3">o</text>
<text x="189.4" y="67.9">o</text>
<text x="128.6" y="91.8">VREG_L16A_2P7</text>
<text x="192.8" y="95.6" transform="rotate(180 192.8 95.6)">o</text>
<text x="74.4" y="103.5">o</text>
<text x="187.6" y="107">o</text>
<text x="128.6" y="125.6">VREG_L16A_2P7</text>
<text x="191" y="131.1" transform="rotate(180 191 131.1)">o</text>
<text x="74" y="137.2">o</text>
<text x="187.6" y="140.8">o</text>
<text x="130.4" y="161.1">VREG_L16A_2P7</text>
<text x="191" y="163.2" transform="rotate(180 191 163.2)">o</text>
<text x="77" y="173.8" transform="rotate(180 77 173.8)">o</text>
<text x="189.4" y="172.8">o</text>
<text x="192.8" y="200.5" transform="rotate(180 192.8 200.5)">o</text>
</g>
<g font-size="1.6">
<text x="102.8" y="17.4">6</text>
<text x="120.4" y="17.4">2</text>
<text x="57.8" y="18.3">&lt;33&gt;</text>
<text x="63.2" y="18.3">WTR_GRFC1</text>
<text x="88.6" y="20.1" transform="rotate(-90 88.6 20.1)">1</text>
<text x="102.8" y="22.7">4</text>
<text x="120.4" y="21">5</text>
<text x="136.6" y="21">2</text>
<text x="147.1" y="21">1</text>
<text x="182.8" y="21">2</text>
<text x="191.5" y="21">1</text>
<text x="202.2" y="21.9">LNA_DRX_B7</text>
<text x="215.3" y="21.9">&lt;6&gt;</text>
<text x="88.6" y="28.8" transform="rotate(-90 88.6 28.8)">2</text>
<text x="102.8" y="24.5">1</text>
<text x="120.4" y="24.5">3</text>
<text x="134.8" y="29" transform="rotate(-90 134.8 29)">1</text>
<text x="170.3" y="29" transform="rotate(-90 170.3 29)">2</text>
<text x="134.8" y="37.7" transform="rotate(-90 134.8 37.7)">2</text>
<text x="170.3" y="39.7" transform="rotate(-90 170.3 39.7)">2</text>
<text x="170.3" y="37.7" transform="rotate(-90 170.3 37.7)">1</text>
<text x="170.3" y="48.3" transform="rotate(-90 170.3 48.3)">1</text>
<text x="201.1" y="51.9">WTR_DRX_B7</text>
<text x="214.6" y="51.9">&lt;4&gt;</text>
<text x="66" y="64.4">GRFC1</text>
<text x="102.8" y="63.6">6</text>
<text x="120.4" y="63.6">2</text>
<text x="88.6" y="66.3" transform="rotate(-90 88.6 66.3)">1</text>
<text x="102.8" y="70.7">1</text>
<text x="102.8" y="69">4</text>
<text x="120.4" y="70.7">3</text>
<text x="120.4" y="67.2">5</text>
<text x="138.4" y="67.2">2</text>
<text x="148.8" y="67.2">1</text>
<text x="166.8" y="71.7" transform="rotate(-90 166.8 71.7)">2</text>
<text x="175.7" y="67.2">2</text>
<text x="184.4" y="67.2">1</text>
<text x="193.3" y="68.1">LNA_PRX_B7</text>
<text x="206.6" y="68.1">&lt;3&gt;</text>
<text x="88.6" y="75" transform="rotate(-90 88.6 75)">2</text>
<text x="134.8" y="73.4" transform="rotate(-90 134.8 73.4)">1</text>
<text x="134.8" y="82.1" transform="rotate(-90 134.8 82.1)">2</text>
<text x="166.8" y="82.3" transform="rotate(-90 166.8 82.3)">2</text>
<text x="166.8" y="80.3" transform="rotate(-90 166.8 80.3)">1</text>
<text x="166.8" y="92.8" transform="rotate(-90 166.8 92.8)">1</text>
<text x="195.8" y="96.4">WTR_PRX_B7</text>
<text x="209.3" y="96.4">&lt;4&gt;</text>
<text x="56" y="103.7">&lt;33&gt;</text>
<text x="61.4" y="103.7">WTR_GRFC1</text>
<text x="86.8" y="107.2" transform="rotate(-90 86.8 107.2)">1</text>
<text x="101" y="102.7">6</text>
<text x="118.6" y="102.7">2</text>
<text x="118.6" y="106.3">5</text>
<text x="134.8" y="106.3">2</text>
<text x="145.3" y="106.3">1</text>
<text x="166.8" y="106.3">2</text>
<text x="177.3" y="106.3">1</text>
<text x="191.5" y="107.2">LNA_DRX_B41</text>
<text x="204.7" y="107.2">&lt;6&gt;</text>
<text x="101" y="109.9">1</text>
<text x="101" y="108.1">4</text>
<text x="118.6" y="109.9">3</text>
<text x="133" y="112.6" transform="rotate(-90 133 112.6)">1</text>
<text x="156.1" y="109" transform="rotate(-90 156.1 109)">1</text>
<text x="86.8" y="115.9" transform="rotate(-90 86.8 115.9)">2</text>
<text x="156.1" y="114.1" transform="rotate(-90 156.1 114.1)">2</text>
<text x="133" y="121.2" transform="rotate(-90 133 121.2)">2</text>
<text x="156.1" y="123.2" transform="rotate(-90 156.1 123.2)">1</text>
<text x="156.1" y="128.4" transform="rotate(-90 156.1 128.4)">2</text>
<text x="194" y="132">WTR_DRX_B41</text>
<text x="207.5" y="132">&lt;4&gt;</text>
<text x="64.2" y="137.3">GRFC1</text>
<text x="101" y="136.5">6</text>
<text x="118.6" y="136.5">2</text>
<text x="86.8" y="139.2" transform="rotate(-90 86.8 139.2)">1</text>
<text x="101" y="143.6">1</text>
<text x="101" y="141.9">4</text>
<text x="118.6" y="143.6">3</text>
<text x="118.6" y="140.1">5</text>
<text x="136.6" y="140.1">2</text>
<text x="147.1" y="140.1">1</text>
<text x="157.9" y="141" transform="rotate(-90 157.9 141)">1</text>
<text x="170.4" y="140.1">2</text>
<text x="180.8" y="140.1">1</text>
<text x="191.5" y="141">LNA_PRX_B41</text>
<text x="204.8" y="141">&lt;3&gt;</text>
<text x="86.8" y="144.4" transform="rotate(-90 86.8 144.4)">2</text>
<text x="133" y="148.1" transform="rotate(-90 133 148.1)">1</text>
<text x="157.9" y="149.7" transform="rotate(-90 157.9 149.7)">2</text>
<text x="133" y="153.2" transform="rotate(-90 133 153.2)">2</text>
<text x="157.9" y="151.7" transform="rotate(-90 157.9 151.7)">1</text>
<text x="157.9" y="160.4" transform="rotate(-90 157.9 160.4)">2</text>
<text x="194" y="164">WTR_PRX_B41</text>
<text x="207.5" y="164">&lt;4&gt;</text>
<text x="138.4" y="172.1">2</text>
<text x="148.8" y="172.1">1</text>
<text x="159.7" y="172.1">2</text>
<text x="168.4" y="172.1">1</text>
<text x="193.3" y="173">LNA_PRX_B20</text>
<text x="206.6" y="173">&lt;3&gt;</text>
<text x="67.8" y="174.6">GRFC3</text>
<text x="88.6" y="178.4" transform="rotate(-90 88.6 178.4)">1</text>
<text x="109.9" y="178.4" transform="rotate(-90 109.9 178.4)">6</text>
<text x="111.7" y="178.4" transform="rotate(-90 111.7 178.4)">5</text>
<text x="113.5" y="178.4" transform="rotate(-90 113.5 178.4)">4</text>
<text x="173.9" y="176.6" transform="rotate(-90 173.9 176.6)">1</text>
<text x="134.8" y="180.1" transform="rotate(-90 134.8 180.1)">1</text>
<text x="173.9" y="185.3" transform="rotate(-90 173.9 185.3)">2</text>
<text x="88.6" y="187" transform="rotate(-90 88.6 187)">2</text>
<text x="134.8" y="188.8" transform="rotate(-90 134.8 188.8)">2</text>
<text x="173.9" y="189" transform="rotate(-90 173.9 189)">1</text>
<text x="109.9" y="194.1" transform="rotate(-90 109.9 194.1)">3</text>
<text x="111.7" y="194.1" transform="rotate(-90 111.7 194.1)">2</text>
<text x="113.5" y="194.1" transform="rotate(-90 113.5 194.1)">1</text>
<text x="173.9" y="197.7" transform="rotate(-90 173.9 197.7)">2</text>
<text x="228.2" y="195.1">Title</text>
<text x="235.3" y="196.8">F3B</text>
<text x="195.8" y="201.3">WTR_PRX_B20</text>
<text x="209.3" y="201.3">&lt;4&gt;</text>
<text x="228.2" y="200.4">Size</text>
<text x="230" y="202.2">A3</text>
<text x="235.3" y="200.4">Document Number</text>
<text x="235.3" y="202.2">Reserved(for LNA)</text>
<text x="286.8" y="200.4">Rev</text>
<text x="288.6" y="202.2">P0</text>
<text x="228.2" y="205.7">Date:</text>
<text x="237.4" y="205.7">Wednesday, May 08, 2019</text>
<text x="263.7" y="205.7">Sheet</text>
<text x="272.6" y="205.7">12</text>
<text x="278" y="205.7">of</text>
<text x="283.3" y="205.7">70</text>
</g>
<g font-size="1.6" fill="#000080">
<text x="113.1" y="14.9">U1200_NM</text>
<text x="81.5" y="22.8">C1200</text>
<text x="138.7" y="18.3">L1200</text>
<text x="185.5" y="18.3">C1202</text>
<text x="81.8" y="26.3">0201</text>
<text x="82.9" y="24.6">NM</text>
<text x="110.1" y="28.8">LTE3401H</text>
<text x="138.7" y="25.6">NM</text>
<text x="138.7" y="27.9">0201</text>
<text x="186.7" y="27.9">0201</text>
<text x="187.8" y="25.6">NM</text>
<text x="127.7" y="31.7">C1201</text>
<text x="128.1" y="35.2">0201</text>
<text x="129.1" y="33.4">NM</text>
<text x="163.3" y="34.9">L1202</text>
<text x="163.6" y="31.3">0201</text>
<text x="164.7" y="33.1">NM</text>
<text x="163.6" y="42">0201</text>
<text x="163.3" y="45.6">L1201</text>
<text x="164.7" y="43.8">NM</text>
<text x="113.1" y="61.2">U1201_NM</text>
<text x="140.5" y="64.6">L1203</text>
<text x="178.4" y="64.6">C1205</text>
<text x="81.5" y="69">C1203</text>
<text x="82.9" y="70.8">NM</text>
<text x="140.5" y="71.8">NM</text>
<text x="180.7" y="71.8">NM</text>
<text x="81.8" y="72.6">0201</text>
<text x="110.1" y="75.1">LTE3401H</text>
<text x="127.7" y="76.1">C1204</text>
<text x="129.1" y="77.9">NM</text>
<text x="140.5" y="74.2">0201</text>
<text x="159.7" y="77.6">L1204</text>
<text x="160.1" y="74">0201</text>
<text x="161.1" y="75.8">NM</text>
<text x="179.6" y="74.2">0201</text>
<text x="128.1" y="79.7">0201</text>
<text x="168.9" y="84.7">0201</text>
<text x="170" y="87.8">NM</text>
<text x="170" y="90">L1205</text>
<text x="111.3" y="100.3">U1202_NM</text>
<text x="136.9" y="103.7">L1206</text>
<text x="168.9" y="103.7">C1208</text>
<text x="79.7" y="109.9">C1206</text>
<text x="80" y="113.5">0201</text>
<text x="81.1" y="111.7">NM</text>
<text x="136.9" y="111">NM</text>
<text x="136.9" y="113.3">0201</text>
<text x="159.3" y="111.7">C1218</text>
<text x="159.3" y="113.8">100pF</text>
<text x="168.9" y="111">1.8nH</text>
<text x="168.9" y="113.3">±0.1nH</text>
<text x="108.3" y="114.2">LTE3401H</text>
<text x="125.9" y="115.2">C1217</text>
<text x="126.3" y="118.8">0201</text>
<text x="127.3" y="117">NM</text>
<text x="160.1" y="115.2">0201</text>
<text x="160.1" y="117">50V</text>
<text x="160.1" y="118.8">5%</text>
<text x="168.9" y="115.6">0201</text>
<text x="159.3" y="125.9">C1207</text>
<text x="159.3" y="128">100pF</text>
<text x="160.1" y="129.5">0201</text>
<text x="160.1" y="131.2">50V</text>
<text x="111.3" y="134.1">U1203</text>
<text x="138.7" y="137.5">L1207</text>
<text x="160.1" y="133">5%</text>
<text x="172.5" y="137.5">C1211</text>
<text x="90" y="141.9">C1209</text>
<text x="150.8" y="143.7">C1219</text>
<text x="90" y="144">100pF</text>
<text x="90.7" y="145.5">0201</text>
<text x="90.7" y="147.2">50V</text>
<text x="90.7" y="149">5%</text>
<text x="108.3" y="148">LTE3401H</text>
<text x="138.7" y="144.7">1.5nH</text>
<text x="138.7" y="147.1">±0.1nH</text>
<text x="138.7" y="149.4">0201</text>
<text x="151.2" y="147.2">0201</text>
<text x="152.2" y="145.5">NM</text>
<text x="172.5" y="144.7">3.5nH</text>
<text x="172.5" y="147.1">±0.1nH</text>
<text x="172.5" y="149.4">0201</text>
<text x="136.2" y="150.8">C1210</text>
<text x="136.2" y="152.9">100pF</text>
<text x="136.9" y="154.3">0201</text>
<text x="150.8" y="154.3">C1220</text>
<text x="136.9" y="156.1">50V</text>
<text x="136.9" y="157.9">5%</text>
<text x="151.2" y="157.9">0201</text>
<text x="152.2" y="156.1">NM</text>
<text x="140.5" y="169.5">L1208</text>
<text x="162.4" y="169.5">C1214</text>
<text x="140.5" y="176.7">NM</text>
<text x="140.5" y="179.1">0201</text>
<text x="163.6" y="179.1">0201C1215</text>
<text x="164.7" y="176.7">NM</text>
<text x="81.5" y="181">C1212</text>
<text x="81.8" y="184.6">0201</text>
<text x="82.9" y="182.8">NM</text>
<text x="116.7" y="181">U1204_NM</text>
<text x="116.7" y="183.1">BGA5L1BN6</text>
<text x="127.7" y="182.8">C1213</text>
<text x="129.1" y="184.6">NM</text>
<text x="167.2" y="182.8">0201</text>
<text x="168.2" y="181">NM</text>
<text x="128.1" y="186.4">0201</text>
<text x="166.8" y="191.7">C1216</text>
<text x="167.2" y="195.2">0201</text>
<text x="168.2" y="193.5">NM</text>
</g>
<g font-size="1.6" fill="#004080">
<text x="105.8" y="23.8">GND</text>
<text x="105.8" y="18.5">CTRL</text>
<text x="113.7" y="22.1">RF_IN</text>
<text x="114.9" y="18.5">VCC</text>
<text x="105.8" y="25.6">GND</text>
<text x="111.9" y="25.6">RF_OUT</text>
<text x="105.8" y="64.7">CTRL</text>
<text x="114.9" y="64.7">VCC</text>
<text x="105.8" y="71.8">GND</text>
<text x="105.8" y="70.1">GND</text>
<text x="111.9" y="71.8">RF_OUT</text>
<text x="113.7" y="68.3">RF_IN</text>
<text x="104.1" y="103.8">CTRL</text>
<text x="111.9" y="107.4">RF_IN</text>
<text x="113.2" y="103.8">VCC</text>
<text x="104.1" y="111">GND</text>
<text x="104.1" y="109.2">GND</text>
<text x="110.1" y="111">RF_OUT</text>
<text x="104.1" y="137.6">CTRL</text>
<text x="113.2" y="137.6">VCC</text>
<text x="104.1" y="143">GND</text>
<text x="111.9" y="141.2">RF_IN</text>
<text x="104.1" y="144.7">GND</text>
<text x="110.1" y="144.7">RF_OUT</text>
<text x="111" y="181.7" transform="rotate(-90 111 181.7)">C</text>
<text x="112.8" y="182" transform="rotate(-90 112.8 182)">AI</text>
<text x="114.6" y="184.1" transform="rotate(-90 114.6 184.1)">GND</text>
<text x="111" y="191.1" transform="rotate(-90 111 191.1)">AO</text>
<text x="112.8" y="191.1" transform="rotate(-90 112.8 191.1)">VCC</text>
<text x="114.6" y="191.1" transform="rotate(-90 114.6 191.1)">GND</text>
</g>
<g font-size="1.3">
<text x="30.8" y="1.3">5</text>
<text x="88.9" y="1.3">4</text>
<text x="146.9" y="1.3">3</text>
<text x="205" y="1.3">2</text>
<text x="263.1" y="1.3">1</text>
<text x=".5" y="28.4">D</text>
<text x="292.6" y="28.4">D</text>
<text x=".5" y="79.5">C</text>
<text x="292.6" y="79.5">C</text>
<text x=".5" y="130.6">B</text>
<text x="292.6" y="130.6">B</text>
<text x=".5" y="181.7">A</text>
<text x="292.6" y="181.7">A</text>
<text x="30.8" y="207.4">5</text>
<text x="88.9" y="207.4">4</text>
<text x="146.9" y="207.4">3</text>
<text x="205" y="207.4">2</text>
<text x="263.1" y="207.4">1</text>
</g>
</svg>
